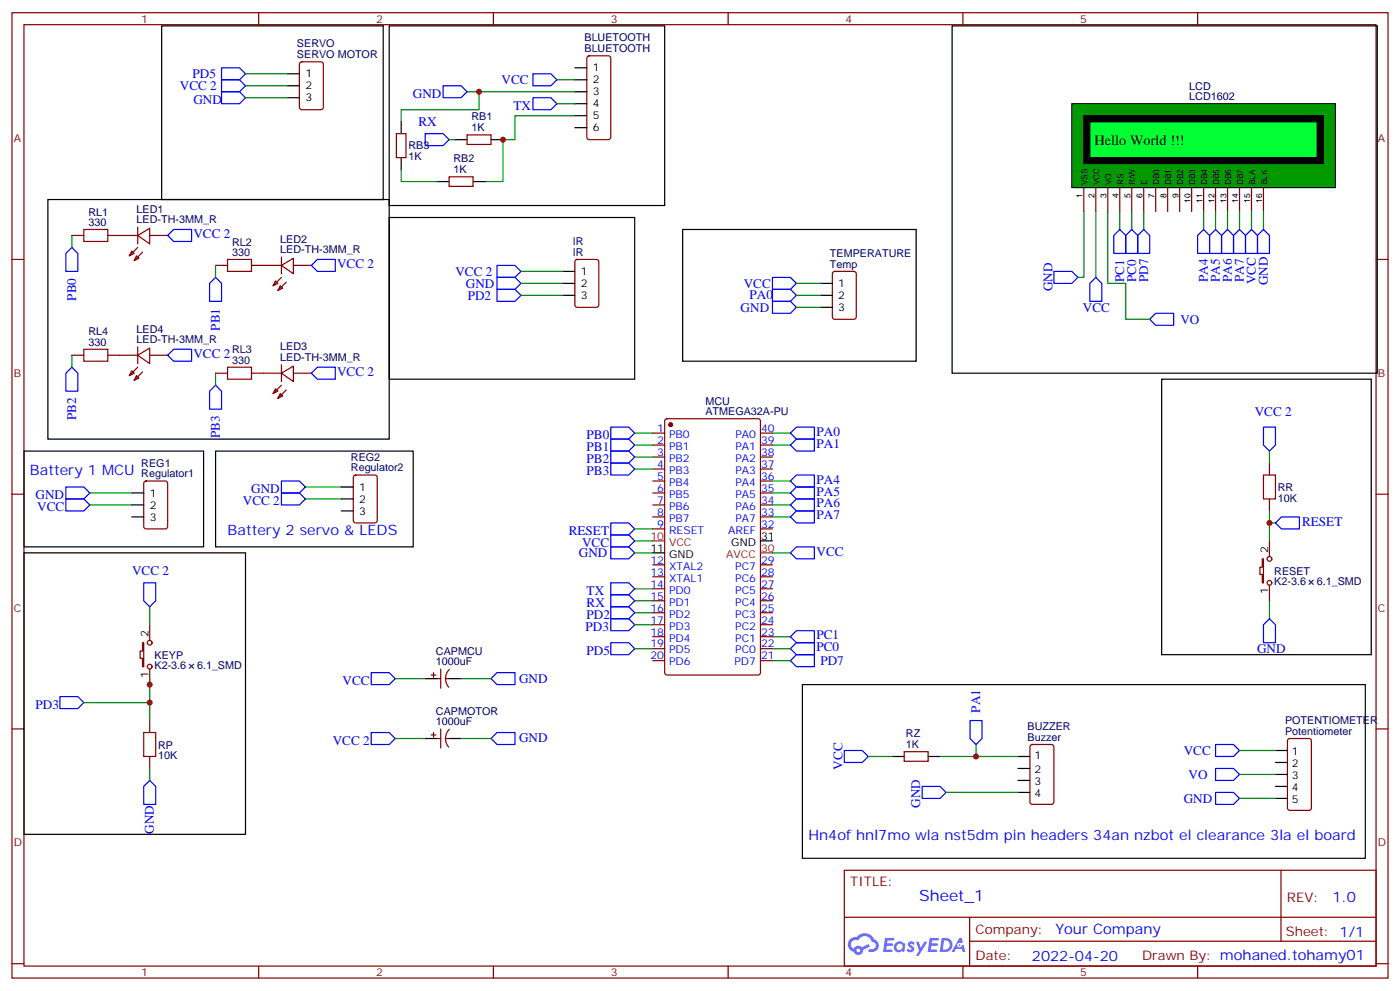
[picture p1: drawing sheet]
<svg xmlns="http://www.w3.org/2000/svg" width="412mm" height="292mm" viewBox="0 0 412 292" stroke-linecap="round" stroke-linejoin="round" font-family="sans-serif">
<g fill="none" stroke="#870000" stroke-width=".35">
<path d="M3.5 3.7h405.4v284.4h-405.4zM7.1 7.3h398.2v277.3h-398.2zM76.2 3.7v3.6M145.3 3.7v3.6M214.5 3.7v3.6M283.6 3.7v3.6M352.8 3.7v3.6M3.5 76.4h3.6M405.3 76.4h3.6M3.5 145.6h3.6M405.3 145.6h3.6M3.5 214.7h3.6"/>
<path d="M405.3 214.7h3.6M248.7 256.3h156.6v28.3h-156.6zM377.3 256.4v20.8M248.7 270.2h156.5M285.6 277.2h119.6M285.6 270.2v14.1M3.5 283.8h3.6M76.2 284.6v3.5M145.3 284.6v3.5M214.5 284.6v3.5M283.6 284.6v3.5M352.8 284.6v3.5"/>
<path d="M405.3 283.8h3.6"/>
</g>
<g fill="#5487ff">
<path d="M267.7 277.5a1.22 1.22 0 0 1 1.7 .3l-.4 .5a.47 .47 0 0 0-.3-.4 .47 .47 0 0 0-.5 .2l.1 .3a1.14 1.14 0 0 1 .8 1.7 1.14 1.14 0 0 1-1.9 0l-.2-.2 .5-.5 .7 .4a.29 .29 0 0 0 .3-.3 .29 .29 0 0 0-.2-.3 1.04 1.04 0 0 1-.6-1.7z"/>
<path d="M260.7 276.3h2.4l.3 .1-.2 .5-1.8 .1-.1 .9h1.5l.3 .3-.3 .4h-1.6l-.2 1.1h1.7l.2 .3-.2 .4h-2.6z"/>
<path d="M273.8 276.3h2.4l.3 .1-.1 .5-1.8 .1-.2 .9h1.6l.3 .3-.4 .4h-1.6l-.1 1.1h1.7l.2 .3-.2 .4h-2.6z"/>
<path d="M282.6 276.3h.7l.3 1.2-.6 .3a.69 .69 0 0 0-1 .3 .69 .69 0 0 0 .4 1 .69 .69 0 0 0 .9-.6l.5-.3 .6 2.2h-.8l-.2-.9h-1.8l-.5 .9h-.8z"/>
<path d="M269.8 277.3h.8l.6 1.9 1.1-1.9h.9l-2.6 4.2h-.8l.9-1.5z"/>
<path d="M277.4 276.3l-.6 4.1h1.3a2.11 2.11 0 0 0 2.5-2.1 2.11 2.11 0 0 0-2.5-2zM278.1 277a1.39 1.39 0 0 1 1.7 1.4 1.39 1.39 0 0 1-1.8 1.3h-.3z"/>
<path d="M263.7 277.9a1.54 1.54 0 0 0-.1 2.1 1.54 1.54 0 0 0 2.2 .2l.6 .2 .3-2.3-.2-.2-.4-.1a1.49 1.49 0 0 0-2.4 .1zM264 278.9a.94 .94 0 0 1 1.8 0 .94 .94 0 0 1-1.8 0z"/>
<path d="M250.4 276.6a2.18 2.18 0 0 0 1.1 3.8 1.44 1.44 0 0 0 1.6 .9 1.44 1.44 0 0 0 1.2-1.5l2-1-.5-.7-1.9 .9a1.47 1.47 0 0 0-2.4 .5 1.39 1.39 0 0 1-.7-2 1.39 1.39 0 0 1 2-.5 2.12 2.12 0 0 1 2.2-1.3 2.12 2.12 0 0 1 1.9 1.7 1.14 1.14 0 0 1 1.1 1.4 1.14 1.14 0 0 1-1.7 .8 .43 .43 0 0 0-.5 .3 .43 .43 0 0 0 .4 .5 1.98 1.98 0 0 0 2.5-1.2 1.98 1.98 0 0 0-1.2-2.5 3.1 3.1 0 0 0-5.3-.7l-.9 .1zM252.3 279.9a.55 .55 0 0 1 1.1 0 .55 .55 0 0 1-1.1 0z"/>
<circle cx="282.6" cy="278.4" r=".26"/>
</g>
<path d="M315.7 30.6h77.6v24.6h-77.6z" fill="#090" stroke="#000" stroke-width=".35"/>
<g fill="none" stroke="#870000" stroke-width=".35">
<path d="M319.3 55.2v7.1M322.8 55.2v7.1M326.3 55.2v7.1M329.8 55.2v7.1M333.4 55.2v7.1M336.9 55.2v7.1M340.4 55.2v7.1M344 55.2v7.1M347.5 55.2v7.1M351 55.2v7.1M354.5 55.2v7.1M358.1 55.2v7.1"/>
<path d="M361.6 55.2v7.1M365.1 55.2v7.1M368.7 55.2v7.1M372.2 55.2v7.1"/>
</g>
<path d="M319.3 34.1h70.5v14.1h-70.5z" fill="#000" stroke="#000" stroke-width=".35"/>
<path d="M321 35.8h67.1v10.6h-67.1z" fill="none" stroke="#000" stroke-width=".35"/>
<path d="M321 35.8h67.1v10.6h-67.1z" fill="#0f3" stroke="#000" stroke-width=".35"/>
<circle cx="197.6" cy="125.1" r=".53" fill="#870000" stroke="#870000" stroke-width=".35"/>
<g fill="none" stroke="#870000" stroke-width=".35">
<path d="M88.4 18.4l.5-.2h5.6l.7 .4v13l-.4 .7h-5.9l-.7-.4v-13zM173.1 16.6l.5-.2h5.6l.7 .5v23.5l-.4 .7h-5.9l-.7-.4v-23.6zM116.8 39.4h2.8v7h-2.8zM137.6 39.7h7v2.8h-7zM132.3 52.1h7v2.8h-7zM21.2 69.4h3.5M31.7 69.4h8.9M38.8 73.9l.7 .7-1.4 .8zM40.2 75.4l.7 .7-1.4 .7zM40.6 69.4l3.5-2.2v4.6zM40.6 66.9v4.9M40.6 72.9l-2.5 2.5"/>
<path d="M42 74.3l-2.5 2.5M44.1 69.4h5.3M63.5 78.2h3.5M74.1 78.2h8.8M82.9 78.2l3.5-2.1v4.5zM82.9 75.7v4.9M86.4 78.2h5.3M169.6 76.6l.4-.2h5.7l.6 .4 .1 13-.5 .7h-5.9l-.6-.4-.1-13zM81.1 82.8l.7 .7-1.4 .7zM82.5 84.2l.8 .7-1.5 .7zM82.9 81.7l-2.5 2.5M84.3 83.1l-2.5 2.5"/>
<path d="M245.4 80.1l.5-.2h5.6l.7 .5v12.9l-.4 .7-5.9 .1-.7-.5v-13zM21.2 104.6h3.5M31.7 104.6h8.9M38.8 109.2l.7 .7-1.4 .7zM40.2 110.6l.7 .7-1.4 .7zM40.6 104.6l3.5-2.1v4.6zM40.6 102.2v4.9M40.6 108.2l-2.5 2.4M42 109.6l-2.5 2.4M44.1 104.6h5.3M63.5 109.9h3.5M74.1 109.9h8.8"/>
<path d="M81.1 114.5l.7 .7-1.4 .7zM82.5 115.9l.8 .7-1.5 .7zM82.9 109.9l3.5-2.1v4.6zM82.9 107.5v4.9M82.9 113.5l-2.5 2.4M84.3 114.9l-2.5 2.4M86.4 109.9h5.3M192.3 127.6h3.5M192.3 131.1h3.5M192.3 134.6h3.5M192.3 138.1h3.5M196 123.5l.5-.2h26.8l.7 .5v74.3l-.4 .7h-27.1l-.7-.4v-74.4z"/>
<path d="M224 127.6h3.5M224 131.1h3.5M224 134.6h3.5M224 138.1h3.5M373.9 136.4v3.5M42.6 141.9l.4-.2h5.7l.6 .4 .1 13-.5 .6-5.9 .1-.6-.5-.1-12.9zM104.3 140.1l.5-.2h5.6l.7 .4v13l-.4 .7h-5.9l-.7-.4v-13zM192.3 141.7h3.5M192.3 145.2h3.5M192.3 148.7h3.5M192.3 152.3h3.5M192.3 155.8h3.5"/>
<path d="M224 141.7h3.5M224 145.2h3.5M224 148.7h3.5M224 152.3h3.5M224 155.8h3.5M373.9 147v3.5M373.9 159.3v4.6M192.3 166.4h3.5M192.3 169.9h3.5M192.3 173.4h3.5M192.3 177h3.5M224 166.4h3.5"/>
<path d="M224 169.9h3.5M224 173.4h3.5M224 177h3.5M371.8 164.6h.4v7.1h-.4v-2.5h-.7v-2.1h.7zM373.9 172.4v4.6M42 189.3h.3v7.1h-.3v-2.5h-.7v-2.1h.7zM44.1 184v4.6M44.1 197.1v4.5M127 198.8h1.4M127.7 198.1v1.4M128.8 199.9h1M129.8 197.1v5.6"/>
<path d="M131.2 199.9h1.1M132.4 197.2a3.8 3.8 0 0 0-.2 5.2M192.3 180.5h3.5M192.3 184h3.5M192.3 187.5h3.5M192.3 191.1h3.5M192.3 194.6h3.5M224 180.5h3.5M224 184h3.5M224 187.5h3.5M224 191.1h3.5M224 194.6h3.5"/>
<path d="M44.1 212.2v3.6M127 216.5h1.4M127.7 215.8v1.4M128.8 217.5h1M129.8 214.7v5.6M131.2 217.5h1.1M132.4 214.8a3.8 3.8 0 0 0-.2 5.3M303.6 219.5l.5-.2h5.6l.7 .4v16.5l-.4 .7h-5.9l-.7-.4v-16.5zM379.5 217.7l.4-.2h5.7l.6 .5 .1 20-.5 .6-5.9 .1-.6-.5-.1-20zM44.1 222.8v3.5M266.3 221.4h7.1v2.8h-7.1z"/>
<circle cx="373.9" cy="164.6" r=".71"/>
<circle cx="373.9" cy="171.7" r=".71"/>
<circle cx="44.1" cy="196.4" r=".71"/>
<circle cx="44.1" cy="189.3" r=".71"/>
</g>
<path d="M192.3 159.3h3.5M224 162.8h3.5" fill="none" stroke="#f00" stroke-width=".35"/>
<g fill="none" stroke="#000" stroke-width=".35">
<path d="M47.6 7.6h65.3v51.2h-65.3zM114.7 7.6h81.1v52.9h-81.1zM169.3 20h3.6M280.5 7.6h125.2v102.3h-125.2zM84.7 28.8h3.5M84.7 21.7h3.5M84.7 25.3h3.5M118.2 35.8v3.6M169.3 23.5h3.6M169.3 27h3.6M169.3 30.6h3.6M169.3 34.1h3.6"/>
<path d="M169.3 37.6h3.6M14.1 58.8h100.6v70.5h-100.6zM118.2 46.4v3.6M128.8 53.5h3.5M134.1 41.1h3.5M139.3 53.5h3.6M144.6 41.1h3.6M114.7 64.1h72.3v47.6h-72.3zM165.8 79.9h3.5M201.1 67.6h68.8v38.8h-68.8zM165.8 83.5h3.5M165.8 87h3.5"/>
<path d="M241.7 83.5h3.5M241.7 87h3.5M241.7 90.5h3.5M342.2 111.7h61.7v81.1h-61.7zM7.1 132.9h52.9v28.2h-52.9zM63.5 132.9h58.2v28.2h-58.2zM38.8 152.3h3.5M38.8 145.2h3.5M38.8 148.7h3.5M100.5 150.5h3.6M100.5 143.4h3.6M100.5 147h3.6"/>
<path d="M224 159.3h3.5M7.1 162.8h65.2v82.9h-65.2zM192.3 162.8h3.5M125.2 199.9h3.6M132.3 199.9h3.5M125.2 217.5h3.6M132.3 217.5h3.5M236.4 201.6h165.8v51.2h-165.8zM262.8 222.8h3.5M273.4 222.8h3.5M299.9 222.8h3.5M299.9 226.3h3.5"/>
<path d="M299.9 229.9h3.5M299.9 233.4h3.5M375.7 221.1h3.5M375.7 224.6h3.5M375.7 228.1h3.5M375.7 231.6h3.5M375.7 235.2h3.5"/>
</g>
<g fill="none" stroke="#008700" stroke-width=".35">
<path d="M72.3 25.3h12.4M72.3 28.8h12.4M72.3 21.7h12.4M137.6 27h31.7M141.1 27v5.3h-22.9v3.5M164 23.5h5.3M164 30.6h5.3M169.3 34.1h-17.6v7h-3.5v12.4h-5.3M118.2 50v3.5h10.6M132.3 41.1h1.8M21.2 69.4v3.5M63.5 78.2v3.5"/>
<path d="M153.5 79.9h12.3M319.3 62.3v19.4h-1.8M322.8 62.3v19.4M326.3 62.3v21.2h5.3v10.6h7.1M329.8 62.3v5.3M333.4 62.3v5.3M336.9 62.3v5.3M354.5 62.3v5.3M358.1 62.3v5.3M361.6 62.3v5.3M365.1 62.3v5.3M368.7 62.3v5.3"/>
<path d="M372.2 62.3v5.3M153.5 83.5h12.3M153.5 87h12.3M234.6 83.5h7.1M234.6 87h7.1M234.6 90.5h7.1M21.2 104.6v3.6M63.5 109.9v3.6M187 131.1h5.3M187 127.6h5.3M187 134.6h5.3M187 138.1h5.3"/>
<path d="M227.5 131.1h5.3M227.5 127.6h5.3M373.9 132.9v3.5M26.5 145.2h12.3M26.5 148.7h12.3M90 143.4h10.5M90 147h10.5M187 159.3h5.3M187 155.8h5.3M227.5 141.7h5.3M227.5 145.2h5.3M227.5 148.7h5.3"/>
<path d="M227.5 152.3h5.3M373.9 150.5v3.5M375.7 154h-1.8v5.3M44.1 178.7v5.3M187 173.4h5.3M187 177h5.3M187 162.8h5.3M227.5 162.8h5.3M373.9 177v5.2M44.1 199.9v12.3M116.4 199.9h8.8M135.8 199.9h8.8"/>
<path d="M187 191.1h5.3M187 180.5h5.3M187 184h5.3M227.5 191.1h5.3M227.5 187.5h5.3M227.5 194.6h5.3M24.7 206.9h19.4M116.4 217.5h8.8M135.8 217.5h8.8M287.5 219.3v3.5M44.1 226.3v3.6M255.8 222.8h7"/>
<path d="M276.9 222.8h23M278.7 233.4h21.2M365.1 221.1h10.6M365.1 228.1h10.6M365.1 235.2h10.6"/>
</g>
<g fill="none" stroke="#00f" stroke-width=".35">
<path d="M65.3 20h5.3l1.7 1.7-1.7 1.8h-5.3zM65.3 27h5.3l1.7 1.8-1.7 1.8h-5.3zM65.3 23.5h5.3l1.7 1.8-1.7 1.7h-5.3zM125.2 39.4h5.3l1.8 1.7-1.8 1.8h-5.3zM130.5 25.3h5.3l1.8 1.7-1.8 1.8h-5.3zM157 21.7h5.3l1.7 1.8-1.7 1.8h-5.3zM157 28.8h5.3l1.7 1.8-1.7 1.7h-5.3zM21.2 72.9l1.7 1.7v5.3h-3.5v-5.3zM49.4 69.4l1.8-1.8h5.2v3.5h-5.2zM91.7 78.2l1.8-1.8h5.3v3.5h-5.3zM146.4 78.2h5.3l1.8 1.7-1.8 1.8h-5.3zM310.4 79.9h5.3l1.8 1.8-1.8 1.8h-5.3z"/>
<path d="M329.8 67.6l1.8 1.8v5.2h-3.5v-5.2zM333.4 67.6l1.7 1.8v5.2h-3.5v-5.2zM335.1 69.4l1.8-1.8 1.8 1.8v5.2h-3.6zM354.5 67.6l1.8 1.8v5.2h-3.5v-5.2zM358.1 67.6l1.7 1.8v5.2h-3.5v-5.2zM361.6 67.6l1.8 1.8v5.2h-3.6v-5.2zM365.1 67.6l1.8 1.8v5.2h-3.5v-5.2zM366.9 69.4l1.8-1.8 1.7 1.8v5.2h-3.5zM372.2 67.6l1.7 1.8v5.2h-3.5v-5.2zM63.5 81.7l1.8 1.8v5.3h-3.6v-5.3zM146.4 81.7h5.3l1.8 1.8-1.8 1.7h-5.3zM146.4 85.2h5.3l1.8 1.8-1.8 1.8h-5.3z"/>
<path d="M227.5 81.7h5.3l1.8 1.8-1.8 1.7h-5.3zM227.5 85.2h5.3l1.8 1.8-1.8 1.8h-5.3zM227.5 88.8h5.3l1.8 1.7-1.8 1.8h-5.3zM322.8 81.7l1.8 1.8v5.3h-3.6v-5.3zM338.7 94.1l1.7-1.8h5.3v3.5h-5.3zM21.2 108.2l1.7 1.7v5.3h-3.5v-5.3zM49.4 104.6l1.8-1.7h5.2v3.5h-5.2zM63.5 113.5l1.8 1.7v5.3h-3.6v-5.3zM91.7 109.9l1.8-1.7h5.3v3.5h-5.3zM179.9 136.4h5.3l1.8 1.7-1.8 1.8h-5.3zM179.9 125.8h5.3l1.8 1.8-1.8 1.7h-5.3zM179.9 129.3h5.3l1.8 1.8-1.8 1.8h-5.3z"/>
<path d="M179.9 132.9h5.3l1.8 1.7-1.8 1.8h-5.3zM232.8 127.6l1.8-1.8h5.3v3.5h-5.3zM234.6 129.3h5.3v3.6h-5.3l-1.8-1.8zM372.2 125.8h3.5v5.3l-1.8 1.8-1.7-1.8zM19.4 143.4h5.3l1.8 1.8-1.8 1.8h-5.3zM19.4 147h5.3l1.8 1.7-1.8 1.8h-5.3zM82.9 141.7h5.3l1.8 1.7-1.8 1.8h-5.3zM82.9 145.2h5.3l1.8 1.8-1.8 1.7h-5.3zM179.9 157.6h5.3l1.8 1.7-1.8 1.8h-5.3zM179.9 154h5.3l1.8 1.8-1.8 1.8h-5.3zM232.8 141.7l1.8-1.8h5.3v3.5h-5.3zM232.8 145.2l1.8-1.8h5.3v3.6h-5.3z"/>
<path d="M232.8 148.7l1.8-1.7h5.3v3.5h-5.3zM232.8 152.3l1.8-1.8h5.3v3.5h-5.3zM377.5 152.3h5.3v3.5h-5.3l-1.8-1.8zM42.3 171.7h3.6v5.3l-1.8 1.7-1.8-1.7zM179.9 178.7h5.3l1.8 1.8-1.8 1.7h-5.3zM179.9 171.7h5.3l1.8 1.7-1.8 1.8h-5.3zM179.9 175.2h5.3l1.8 1.8-1.8 1.7h-5.3zM179.9 161.1h5.3l1.8 1.7-1.8 1.8h-5.3zM232.8 162.8l1.8-1.7h5.3v3.5h-5.3zM109.4 198.1h5.3l1.7 1.8-1.7 1.7h-5.3zM144.6 199.9l1.8-1.8h5.3v3.5h-5.3zM179.9 182.2h5.3l1.8 1.8-1.8 1.8h-5.3z"/>
<path d="M179.9 189.3h5.3l1.8 1.8-1.8 1.7h-5.3zM232.8 191.1l1.8-1.8h5.3v3.5h-5.3zM232.8 187.5l1.8-1.7h5.3v3.5h-5.3zM234.6 192.8h5.3v3.6h-5.3l-1.8-1.8zM373.9 182.2l1.8 1.8v5.3h-3.5v-5.3zM17.6 205.2h5.3l1.8 1.7-1.8 1.8h-5.3zM109.4 215.8h5.3l1.7 1.7-1.7 1.8h-5.3zM144.6 217.5l1.8-1.7h5.3v3.5h-5.3zM285.8 212.2h3.5v5.3l-1.8 1.8-1.7-1.8zM358.1 219.3h5.3l1.7 1.8-1.7 1.7h-5.3zM44.1 229.9l1.8 1.7v5.3h-3.6v-5.3zM248.7 221.1h5.3l1.8 1.7-1.8 1.8h-5.3z"/>
<path d="M271.6 231.6h5.3l1.8 1.8-1.8 1.8h-5.3zM358.1 226.3h5.3l1.7 1.8-1.7 1.8h-5.3zM358.1 233.4h5.3l1.7 1.8-1.7 1.7h-5.3z"/>
</g>
<path d="M24.7 67.6h7v3.5h-7zM67 76.4h7.1v3.5h-7.1zM24.7 102.9h7v3.5h-7zM67 108.2h7.1v3.5h-7.1zM372.2 139.9h3.5v7.1h-3.5zM42.3 215.8h3.6v7h-3.6z" fill="none" stroke="#a10000" stroke-width=".35"/>
<g fill="#c00">
<circle cx="148.2" cy="41.1" r=".88"/>
<circle cx="373.9" cy="154" r=".88"/>
<circle cx="141.1" cy="27" r=".88"/>
<circle cx="287.5" cy="222.8" r=".88"/>
<circle cx="44.1" cy="201.6" r=".88"/>
<circle cx="44.1" cy="206.9" r=".88"/>
</g>
<text font-size="4.6" fill="#00f" x="270.8" y="265.4">Sheet_1</text>
<text font-size="4.2" x="322.4" y="42.7">Hello World !!!</text>
<g font-size="4.2" fill="#00f">
<text x="8.8" y="139.9">Battery 1 MCU</text>
<text x="67" y="157.6">Battery 2 servo &amp; LEDS</text>
<text x="238.1" y="247.5">Hn4of hnl7mo wla nst5dm pin headers 34an nzbot el clearance 3la el board</text>
<text x="392.5" y="265.6">1.0</text>
<text x="310.9" y="275.2">Your Company</text>
<text x="304" y="283">2022-04-20</text>
</g>
<g font-size="3.9" fill="#00f">
<text x="56.7" y="23">PD5</text>
<text x="53" y="26.6">VCC 2</text>
<text x="121.6" y="28.8">GND</text>
<text x="147.7" y="24.7">VCC</text>
<text x="57" y="30.7">GND</text>
<text x="151.3" y="32.3">TX</text>
<text x="123.3" y="37.1">RX</text>
<text x="57" y="70.1">VCC 2</text>
<text x="99.3" y="78.9">VCC 2</text>
<text x="134.2" y="81.2">VCC 2</text>
<text x="331.1" y="83.1" transform="rotate(-90 331.1 83.1)">PC1</text>
<text x="334.6" y="83.1" transform="rotate(-90 334.6 83.1)">PC0</text>
<text x="338.2" y="83.1" transform="rotate(-90 338.2 83.1)">PD7</text>
<text x="355.8" y="83.1" transform="rotate(-90 355.8 83.1)">PA4</text>
<text x="359.3" y="83.1" transform="rotate(-90 359.3 83.1)">PA5</text>
<text x="362.9" y="83.1" transform="rotate(-90 362.9 83.1)">PA6</text>
<text x="366.4" y="83.1" transform="rotate(-90 366.4 83.1)">PA7</text>
<text x="369.9" y="83.8" transform="rotate(-90 369.9 83.8)">VCC</text>
<text x="22.4" y="88.6" transform="rotate(-90 22.4 88.6)">PB0</text>
<text x="137.2" y="84.7">GND</text>
<text x="137.8" y="88.3">PD2</text>
<text x="219.1" y="84.7">VCC</text>
<text x="220.8" y="88.2">PA0</text>
<text x="310" y="85.8" transform="rotate(-90 310 85.8)">GND</text>
<text x="373.5" y="84" transform="rotate(-90 373.5 84)">GND</text>
<text x="218.2" y="91.8">GND</text>
<text x="319" y="91.8">VCC</text>
<text x="347.7" y="95.3">VO</text>
<text x="64.8" y="97.4" transform="rotate(-90 64.8 97.4)">PB1</text>
<text x="57" y="105.4">VCC 2</text>
<text x="99.3" y="110.7">VCC 2</text>
<text x="22.4" y="123.9" transform="rotate(-90 22.4 123.9)">PB2</text>
<text x="369.6" y="122.5">VCC 2</text>
<text x="64.8" y="129.1" transform="rotate(-90 64.8 129.1)">PB3</text>
<text x="172.8" y="129.3">PB0</text>
<text x="240.5" y="131.8">PA1</text>
<text x="240.5" y="128.3">PA0</text>
<text x="172.8" y="132.9">PB1</text>
<text x="172.8" y="136.4">PB2</text>
<text x="172.8" y="139.9">PB3</text>
<text x="240.5" y="142.4">PA4</text>
<text x="10.5" y="147">GND</text>
<text x="71.5" y="148.7">VCC 2</text>
<text x="74" y="145.2">GND</text>
<text x="240.5" y="145.9">PA5</text>
<text x="240.5" y="149.5">PA6</text>
<text x="11" y="150.5">VCC</text>
<text x="240.5" y="153">PA7</text>
<text x="383.6" y="154.8">RESET</text>
<text x="167.6" y="157.6">RESET</text>
<text x="171.5" y="161.1">VCC</text>
<text x="170.5" y="164.2">GND</text>
<text x="240.5" y="163.7">VCC</text>
<text x="38.9" y="169.4">VCC 2</text>
<text x="172.8" y="175.2">TX</text>
<text x="172.8" y="178.7">RX</text>
<text x="172.5" y="185.8">PD3</text>
<text x="172.8" y="182.2">PD2</text>
<text x="240.5" y="191.8">PC0</text>
<text x="240.5" y="188.3">PC1</text>
<text x="172.8" y="192.8">PD5</text>
<text x="241.7" y="195.9">PD7</text>
<text x="370.3" y="192.3">GND</text>
<text x="100.9" y="201.6">VCC</text>
<text x="152.9" y="201">GND</text>
<text x="10.5" y="208.7">PD3</text>
<text x="288.7" y="209.9" transform="rotate(-90 288.7 209.9)">PA1</text>
<text x="98" y="219.3">VCC 2</text>
<text x="152.9" y="218.7">GND</text>
<text x="248.2" y="226.7" transform="rotate(-90 248.2 226.7)">VCC</text>
<text x="348.7" y="222.3">VCC</text>
<text x="350.1" y="229.4">VO</text>
<text x="271.1" y="237.9" transform="rotate(-90 271.1 237.9)">GND</text>
<text x="348.7" y="236.4">GND</text>
<text x="45.3" y="245.6" transform="rotate(-90 45.3 245.6)">GND</text>
</g>
<g font-size="3.9" fill="#800">
<text x="250.5" y="260.9">TITLE:</text>
<text x="379.1" y="265.6">REV:</text>
<text x="287.4" y="275.1">Company:</text>
<text x="378.7" y="275.7">Sheet: 1/1</text>
<text x="287.4" y="282.8">Date:</text>
<text x="336.4" y="282.9">Drawn By: mohaned.tohamy01</text>
</g>
<g font-size="3.2" fill="#800">
<text x="41.6" y="6.7">1</text>
<text x="110.8" y="6.7">2</text>
<text x="179.9" y="6.7">3</text>
<text x="249.1" y="6.7">4</text>
<text x="318.2" y="6.7">5</text>
<text x="4.1" y="41.8">A</text>
<text x="405.9" y="41.8">A</text>
<text x="4.1" y="111">B</text>
<text x="405.9" y="111">B</text>
<text x="4.1" y="180.1">C</text>
<text x="405.9" y="180.1">C</text>
<text x="4.1" y="249.3">D</text>
<text x="405.9" y="249.3">D</text>
<text x="41.6" y="287.5">1</text>
<text x="110.8" y="287.5">2</text>
<text x="179.9" y="287.5">3</text>
<text x="249.1" y="287.5">4</text>
<text x="318.2" y="287.5">5</text>
</g>
<g font-size="3.2" fill="#000080">
<text x="87.5" y="17.1">SERVO MOTOR</text>
<text x="87.5" y="13.9">SERVO</text>
<text x="172.2" y="15.4">BLUETOOTH</text>
<text x="172.2" y="12.2">BLUETOOTH</text>
<text x="350.3" y="29.5">LCD1602</text>
<text x="350.3" y="26.4">LCD</text>
<text x="138.9" y="35.4">RB1</text>
<text x="138.9" y="38.7">1K</text>
<text x="120.3" y="47.2">1K</text>
<text x="120.3" y="44">RB3</text>
<text x="133.6" y="47.7">RB2</text>
<text x="133.6" y="51">1K</text>
<text x="26" y="63.5">RL1</text>
<text x="40.2" y="65.8">LED-TH-3MM_R</text>
<text x="40.2" y="62.7">LED1</text>
<text x="26" y="66.5">330</text>
<text x="82.6" y="71.5">LED2</text>
<text x="68.4" y="75.4">330</text>
<text x="68.4" y="72.3">RL2</text>
<text x="82.6" y="74.6">LED-TH-3MM_R</text>
<text x="168.7" y="75.4">IR</text>
<text x="168.7" y="72.1">IR</text>
<text x="244.5" y="75.7">TEMPERATURE</text>
<text x="244.5" y="78.9">Temp</text>
<text x="26" y="101.8">330</text>
<text x="26" y="98.8">RL4</text>
<text x="40.2" y="101.1">LED-TH-3MM_R</text>
<text x="40.2" y="98">LED4</text>
<text x="68.4" y="107.1">330</text>
<text x="68.4" y="104.1">RL3</text>
<text x="82.6" y="106.4">LED-TH-3MM_R</text>
<text x="82.6" y="103.2">LED3</text>
<text x="207.8" y="119.2">MCU</text>
<text x="207.8" y="122.3">ATMEGA32A-PU</text>
<text x="41.6" y="137.4">REG1</text>
<text x="103.4" y="135.6">REG2</text>
<text x="41.6" y="140.6">Regulator1</text>
<text x="103.4" y="138.9">Regulator2</text>
<text x="376.4" y="147.7">10K</text>
<text x="376.4" y="144.7">RR</text>
<text x="375.4" y="172.4">K2-3.6</text>
<text x="375.4" y="169.4">RESET</text>
<text x="387.9" y="172.4">6.1_SMD</text>
<text x="45.5" y="197.1">K2-3.6</text>
<text x="45.5" y="194.1">KEYP</text>
<text x="58" y="197.1">6.1_SMD</text>
<text x="128.4" y="196">1000uF</text>
<text x="128.4" y="192.8">CAPMCU</text>
<text x="128.4" y="213.6">1000uF</text>
<text x="128.4" y="210.5">CAPMOTOR</text>
<text x="302.7" y="215.1">BUZZER</text>
<text x="378.5" y="213.3">POTENTIOMETER</text>
<text x="46.6" y="220.6">RP</text>
<text x="266.9" y="220.3">1K</text>
<text x="266.9" y="217.2">RZ</text>
<text x="302.7" y="218.2">Buzzer</text>
<text x="378.5" y="216.5">Potentiometer</text>
<text x="46.6" y="223.6">10K</text>
</g>
<g font-size="3.2">
<text x="90" y="22.8">1</text>
<text x="174.6" y="21">1</text>
<text x="90" y="29.8">3</text>
<text x="90" y="26.3">2</text>
<text x="174.6" y="24.6">2</text>
<text x="174.6" y="28.1">3</text>
<text x="174.6" y="31.6">4</text>
<text x="174.6" y="35.1">5</text>
<text x="174.6" y="38.7">6</text>
<text x="171.1" y="81">1</text>
<text x="171.1" y="84.5">2</text>
<text x="171.1" y="88.1">3</text>
<text x="246.9" y="84.5">1</text>
<text x="246.9" y="88.1">2</text>
<text x="246.9" y="91.6">3</text>
<text x="44.1" y="146.3">1</text>
<text x="44.1" y="149.8">2</text>
<text x="105.8" y="144.5">1</text>
<text x="105.8" y="148">2</text>
<text x="44.1" y="153.3">3</text>
<text x="105.8" y="151.6">3</text>
<text x="215.4" y="160.7">GND</text>
<text x="224.2" y="159">31</text>
<text x="191.6" y="162.5">11</text>
<text x="197.1" y="164.3">GND</text>
<text x="373.6" y="162.8" transform="rotate(-90 373.6 162.8)">2</text>
<text x="373.6" y="175.1" transform="rotate(-90 373.6 175.1)">1</text>
<text x="43.7" y="187.5" transform="rotate(-90 43.7 187.5)">2</text>
<text x="43.7" y="199.8" transform="rotate(-90 43.7 199.8)">1</text>
<text x="304.7" y="223.5">1</text>
<text x="304.7" y="227.8">2</text>
<text x="380.5" y="222.5">1</text>
<text x="380.5" y="226">2</text>
<text x="304.7" y="231.3">3</text>
<text x="380.5" y="229.5">3</text>
<text x="380.5" y="233">4</text>
<text x="304.7" y="234.8">4</text>
<text x="380.5" y="236.6">5</text>
</g>
<g font-size="3.2" fill="#00f">
<text x="193.6" y="127.2">1</text>
<text x="193.6" y="130.7">2</text>
<text x="197.1" y="129">PB0</text>
<text x="216.6" y="129">PA0</text>
<text x="224.2" y="130.7">39</text>
<text x="224.2" y="127.2">40</text>
<text x="193.6" y="134.3">3</text>
<text x="193.6" y="137.8">4</text>
<text x="197.1" y="132.5">PB1</text>
<text x="197.1" y="136">PB2</text>
<text x="216.6" y="136">PA2</text>
<text x="216.6" y="132.5">PA1</text>
<text x="224.2" y="137.8">37</text>
<text x="224.2" y="134.3">38</text>
<text x="193.6" y="141.3">5</text>
<text x="197.1" y="139.6">PB3</text>
<text x="197.1" y="143.1">PB4</text>
<text x="216.6" y="143.1">PA4</text>
<text x="216.6" y="139.6">PA3</text>
<text x="224.2" y="141.3">36</text>
<text x="193.6" y="144.9">6</text>
<text x="193.6" y="148.4">7</text>
<text x="197.1" y="146.6">PB5</text>
<text x="216.6" y="146.6">PA5</text>
<text x="224.2" y="148.4">34</text>
<text x="224.2" y="144.9">35</text>
<text x="193.6" y="151.9">8</text>
<text x="193.6" y="155.4">9</text>
<text x="197.1" y="150.1">PB6</text>
<text x="197.1" y="153.7">PB7</text>
<text x="216.6" y="153.7">PA7</text>
<text x="216.6" y="150.1">PA6</text>
<text x="224.2" y="155.4">32</text>
<text x="224.2" y="151.9">33</text>
<text x="197.1" y="157.2">RESET</text>
<text x="214.5" y="157.2">AREF</text>
<text x="191.6" y="166">12</text>
<text x="197.1" y="167.8">XTAL2</text>
<text x="216.6" y="167.8">PC7</text>
<text x="224.2" y="166">29</text>
<text x="191.6" y="169.5">13</text>
<text x="191.6" y="173.1">14</text>
<text x="197.1" y="171.3">XTAL1</text>
<text x="216.6" y="171.3">PC6</text>
<text x="224.2" y="173.1">27</text>
<text x="224.2" y="169.5">28</text>
<text x="191.6" y="176.6">15</text>
<text x="197.1" y="174.8">PD0</text>
<text x="197.1" y="178.4">PD1</text>
<text x="216.6" y="178.4">PC4</text>
<text x="216.6" y="174.8">PC5</text>
<text x="224.2" y="176.6">26</text>
<text x="191.6" y="180.1">16</text>
<text x="191.6" y="183.7">17</text>
<text x="197.1" y="181.9">PD2</text>
<text x="197.1" y="185.4">PD3</text>
<text x="216.6" y="185.4">PC2</text>
<text x="216.6" y="181.9">PC3</text>
<text x="224.2" y="183.7">24</text>
<text x="224.2" y="180.1">25</text>
<text x="191.6" y="187.2">18</text>
<text x="191.6" y="190.7">19</text>
<text x="197.1" y="188.9">PD4</text>
<text x="216.6" y="188.9">PC1</text>
<text x="224.2" y="190.7">22</text>
<text x="224.2" y="187.2">23</text>
<text x="191.6" y="194.2">20</text>
<text x="197.1" y="192.5">PD5</text>
<text x="197.1" y="196">PD6</text>
<text x="216.3" y="196">PD7</text>
<text x="216.6" y="192.5">PC0</text>
<text x="224.2" y="194.2">21</text>
</g>
<g font-size="3.2" fill="#f00">
<text x="191.6" y="159">10</text>
<text x="197.1" y="160.7">VCC</text>
<text x="213.9" y="164.3">AVCC</text>
<text x="224.2" y="162.5">30</text>
</g>
<g font-size="2.5">
<text x="318.9" y="58.4" transform="rotate(-90 318.9 58.4)">1</text>
<text x="320.3" y="54.5" transform="rotate(-90 320.3 54.5)">VSS</text>
<text x="322.4" y="58.4" transform="rotate(-90 322.4 58.4)">2</text>
<text x="323.8" y="54.5" transform="rotate(-90 323.8 54.5)">VCC</text>
<text x="326" y="58.4" transform="rotate(-90 326 58.4)">3</text>
<text x="327.4" y="54.5" transform="rotate(-90 327.4 54.5)">VO</text>
<text x="329.5" y="58.4" transform="rotate(-90 329.5 58.4)">4</text>
<text x="330.9" y="54.5" transform="rotate(-90 330.9 54.5)">RS</text>
<text x="333" y="58.4" transform="rotate(-90 333 58.4)">5</text>
<text x="334.4" y="54.5" transform="rotate(-90 334.4 54.5)">R/W</text>
<text x="336.5" y="58.4" transform="rotate(-90 336.5 58.4)">6</text>
<text x="338" y="54.5" transform="rotate(-90 338 54.5)">E</text>
<text x="340.1" y="58.4" transform="rotate(-90 340.1 58.4)">7</text>
<text x="341.5" y="54.5" transform="rotate(-90 341.5 54.5)">DB0</text>
<text x="343.6" y="58.4" transform="rotate(-90 343.6 58.4)">8</text>
<text x="345" y="54.5" transform="rotate(-90 345 54.5)">DB1</text>
<text x="347.1" y="58.4" transform="rotate(-90 347.1 58.4)">9</text>
<text x="348.5" y="54.5" transform="rotate(-90 348.5 54.5)">DB2</text>
<text x="350.7" y="59.8" transform="rotate(-90 350.7 59.8)">10</text>
<text x="352.1" y="54.5" transform="rotate(-90 352.1 54.5)">DB3</text>
<text x="354.2" y="59.8" transform="rotate(-90 354.2 59.8)">11</text>
<text x="355.6" y="54.5" transform="rotate(-90 355.6 54.5)">DB4</text>
<text x="357.7" y="59.8" transform="rotate(-90 357.7 59.8)">12</text>
<text x="359.1" y="54.5" transform="rotate(-90 359.1 54.5)">DB5</text>
<text x="361.2" y="59.8" transform="rotate(-90 361.2 59.8)">13</text>
<text x="362.7" y="54.5" transform="rotate(-90 362.7 54.5)">DB6</text>
<text x="364.8" y="59.8" transform="rotate(-90 364.8 59.8)">14</text>
<text x="366.2" y="54.5" transform="rotate(-90 366.2 54.5)">DB7</text>
<text x="368.3" y="59.8" transform="rotate(-90 368.3 59.8)">15</text>
<text x="369.7" y="54.5" transform="rotate(-90 369.7 54.5)">BLA</text>
<text x="371.8" y="59.8" transform="rotate(-90 371.8 59.8)">16</text>
<text x="373.2" y="54.5" transform="rotate(-90 373.2 54.5)">BLK</text>
</g>
</svg>
